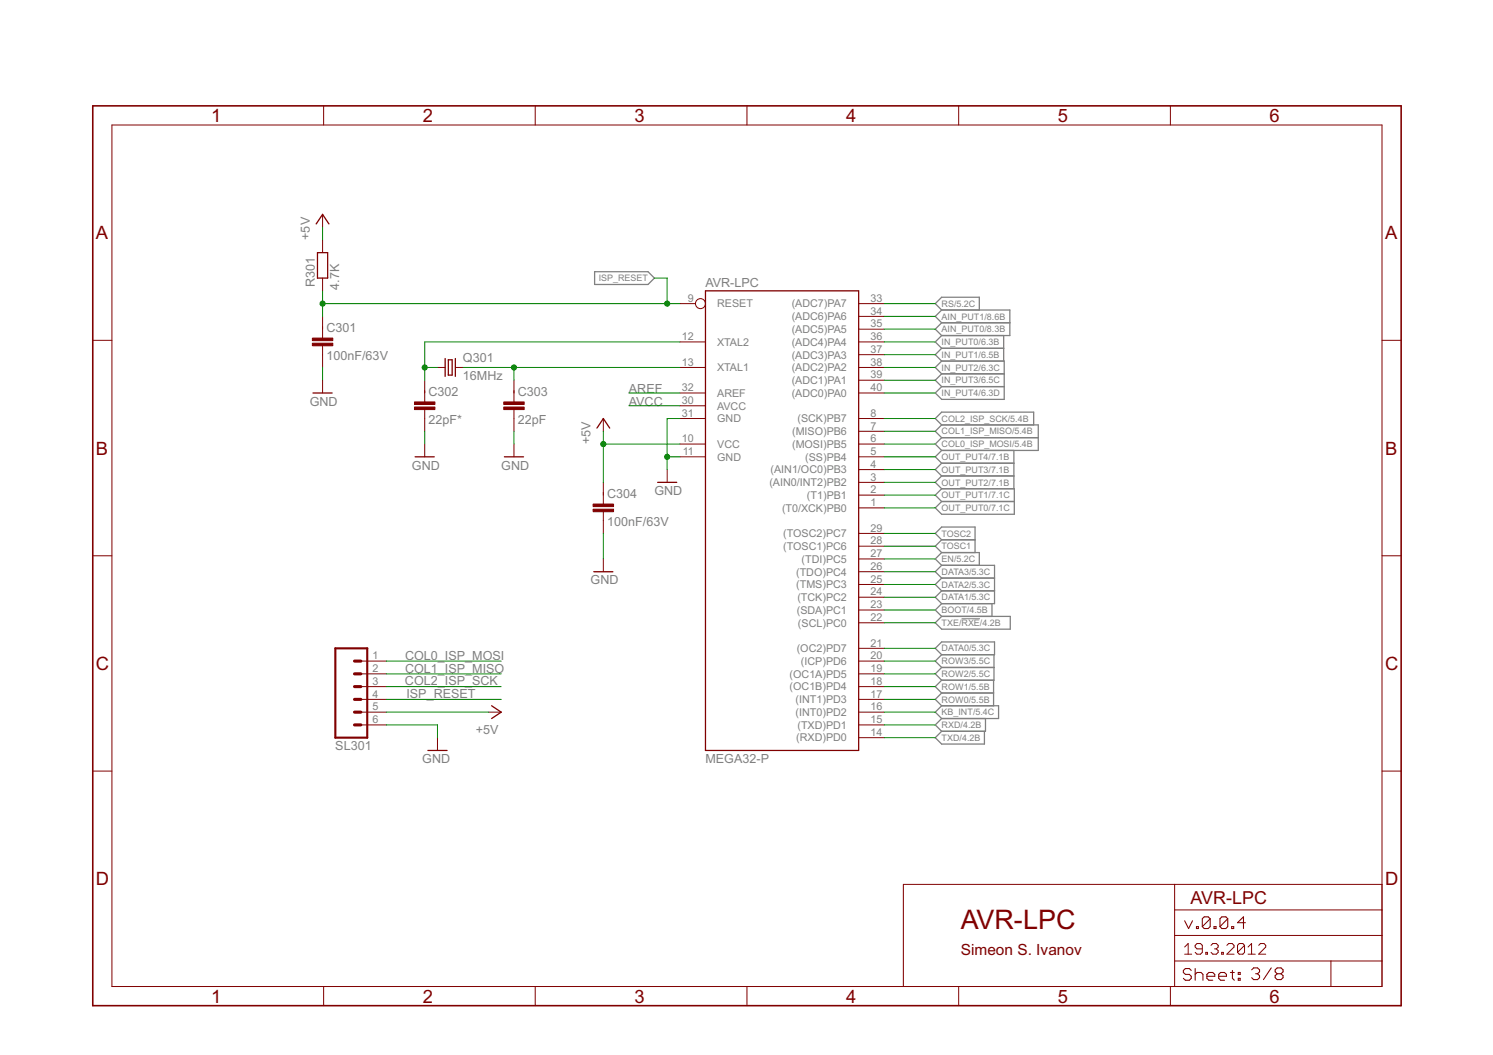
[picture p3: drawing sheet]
<svg xmlns="http://www.w3.org/2000/svg" width="297mm" height="210mm" viewBox="0 0 297 210" stroke-linecap="round" stroke-linejoin="round" font-family="sans-serif">
<g fill="#808080" stroke="#808080" stroke-width=".25">
<path d="M186.1 146.8l1.2-1.3z"/>
<path d="M187.3 145.5h8.6z"/>
<path d="M186.1 146.8l1.2 1.2z"/>
<path d="M187.3 148h8.6z"/>
<path d="M195.9 145.5v2.5z"/>
<path d="M186.1 144.2l1.2-1.2z"/>
<path d="M187.3 143h8.8z"/>
<path d="M186.1 144.2l1.2 1.3z"/>
<path d="M187.3 145.5h8.8z"/>
<path d="M196.1 143v2.5z"/>
<path d="M186.1 141.7l1.2-1.3z"/>
<path d="M187.3 140.4h11.4z"/>
<path d="M186.1 141.7l1.2 1.3z"/>
<path d="M187.3 143h11.4z"/>
<path d="M198.7 140.4v2.6z"/>
<path d="M186.1 111.2l1.2-1.3z"/>
<path d="M187.3 109.9h7.5z"/>
<path d="M186.1 111.2l1.2 1.3z"/>
<path d="M187.3 112.5h7.5z"/>
<path d="M194.8 109.9v2.6z"/>
<path d="M186.1 101l1.2-1.2z"/>
<path d="M187.3 99.8h14.5z"/>
<path d="M186.1 101l1.2 1.3z"/>
<path d="M187.3 102.3h14.5z"/>
<path d="M201.8 99.8v2.5z"/>
<path d="M186.1 98.5l1.2-1.3z"/>
<path d="M187.3 97.2h14.5z"/>
<path d="M186.1 98.5l1.2 1.3z"/>
<path d="M201.8 97.2v2.6z"/>
<path d="M186.1 96l1.2-1.3z"/>
<path d="M187.3 94.7h14.4z"/>
<path d="M186.1 96l1.2 1.2z"/>
<path d="M187.3 97.2h14.4z"/>
<path d="M201.7 94.7v2.5z"/>
<path d="M186.1 93.4l1.2-1.2z"/>
<path d="M187.3 92.2h14.4z"/>
<path d="M186.1 93.4l1.2 1.3z"/>
<path d="M201.7 92.2v2.5z"/>
<path d="M186.1 90.9l1.2-1.3z"/>
<path d="M187.3 89.6h14.4z"/>
<path d="M186.1 90.9l1.2 1.3z"/>
<path d="M201.7 89.6v2.6z"/>
<path d="M186.1 118.8l1.2-1.2z"/>
<path d="M187.3 117.6h10.6z"/>
<path d="M186.1 118.8l1.2 1.3z"/>
<path d="M187.3 120.1h10.6z"/>
<path d="M197.9 117.6v2.5z"/>
<path d="M186.1 116.3l1.2-1.3z"/>
<path d="M187.3 115h10.6z"/>
<path d="M186.1 116.3l1.2 1.3z"/>
<path d="M197.9 115v2.6z"/>
<path d="M186.1 113.7l1.2-1.2z"/>
<path d="M187.3 112.5h10.6z"/>
<path d="M186.1 113.7l1.2 1.3z"/>
<path d="M197.9 112.5v2.5z"/>
<path d="M130.2 55.3l-1.3 1.3z"/>
<path d="M118.3 56.6h10.6z"/>
<path d="M128.9 54.1l1.3 1.2z"/>
<path d="M118.3 54.1h10.6z"/>
<path d="M118.3 54.1v2.5z"/>
<path d="M186.1 139.1l1.2-1.2z"/>
<path d="M187.3 137.9h10.4z"/>
<path d="M186.1 139.1l1.2 1.3z"/>
<path d="M187.3 140.4h10.4z"/>
<path d="M197.7 137.9v2.5z"/>
<path d="M186.1 136.6l1.2-1.3z"/>
<path d="M187.3 135.3h10.4z"/>
<path d="M186.1 136.6l1.2 1.3z"/>
<path d="M197.7 135.3v2.6z"/>
<path d="M186.1 134.1l1.2-1.3z"/>
<path d="M187.3 132.8h10.5z"/>
<path d="M186.1 134.1l1.2 1.2z"/>
<path d="M187.3 135.3h10.5z"/>
<path d="M197.8 132.8v2.5z"/>
<path d="M186.1 131.5l1.2-1.2z"/>
<path d="M187.3 130.3h10.5z"/>
<path d="M186.1 131.5l1.2 1.3z"/>
<path d="M197.8 130.3v2.5z"/>
<path d="M186.1 129l1.2-1.3z"/>
<path d="M187.3 127.7h10.6z"/>
<path d="M186.1 129l1.2 1.3z"/>
<path d="M187.3 130.3h10.6z"/>
<path d="M197.9 127.7v2.6z"/>
<path d="M186.1 85.8l1.2-1.3z"/>
<path d="M187.3 84.5h19.3z"/>
<path d="M186.1 85.8l1.2 1.3z"/>
<path d="M187.3 87.1h19.3z"/>
<path d="M206.6 84.5v2.6z"/>
<path d="M186.1 83.3l1.2-1.3z"/>
<path d="M187.3 82h18.4z"/>
<path d="M186.1 83.3l1.2 1.2z"/>
<path d="M187.3 84.5h18.4z"/>
<path d="M205.7 82v2.5z"/>
<path d="M186.1 88.3l1.2-1.2z"/>
<path d="M186.1 88.3l1.2 1.3z"/>
<path d="M187.3 89.6h19.3z"/>
<path d="M206.6 87.1v2.5z"/>
<path d="M186.1 108.7l1.2-1.3z"/>
<path d="M187.3 107.4h6.7z"/>
<path d="M186.1 108.7l1.2 1.2z"/>
<path d="M187.3 109.9h6.7z"/>
<path d="M194 107.4v2.5z"/>
<path d="M186.1 106.1l1.2-1.2z"/>
<path d="M187.3 104.9h6.7z"/>
<path d="M186.1 106.1l1.2 1.3z"/>
<path d="M194 104.9v2.5z"/>
<path d="M186.1 60.4l1.2-1.3z"/>
<path d="M187.3 59.1h7.5z"/>
<path d="M186.1 60.4l1.2 1.3z"/>
<path d="M187.3 61.7h7.5z"/>
<path d="M194.8 59.1v2.6z"/>
<path d="M186.1 68l1.2-1.2z"/>
<path d="M187.3 66.8h12.4z"/>
<path d="M186.1 68l1.2 1.3z"/>
<path d="M187.3 69.3h12.4z"/>
<path d="M199.7 66.8v2.5z"/>
<path d="M186.1 78.2l1.2-1.3z"/>
<path d="M187.3 76.9h12.5z"/>
<path d="M186.1 78.2l1.2 1.3z"/>
<path d="M187.3 79.5h12.5z"/>
<path d="M199.8 76.9v2.6z"/>
<path d="M186.1 75.6l1.2-1.2z"/>
<path d="M187.3 74.4h12.5z"/>
<path d="M186.1 75.6l1.2 1.3z"/>
<path d="M199.8 74.4v2.5z"/>
<path d="M186.1 73.1l1.2-1.3z"/>
<path d="M187.3 71.8h12.5z"/>
<path d="M186.1 73.1l1.2 1.3z"/>
<path d="M199.8 71.8v2.6z"/>
<path d="M186.1 70.6l1.2-1.3z"/>
<path d="M186.1 70.6l1.2 1.2z"/>
<path d="M187.3 71.8h12.4z"/>
<path d="M199.7 69.3v2.5z"/>
<path d="M186.1 62.9l1.2-1.2z"/>
<path d="M187.3 61.7h13.6z"/>
<path d="M186.1 62.9l1.2 1.3z"/>
<path d="M187.3 64.2h13.6z"/>
<path d="M200.9 61.7v2.5z"/>
<path d="M186.1 65.5l1.2-1.3z"/>
<path d="M186.1 65.5l1.2 1.3z"/>
<path d="M187.3 66.8h13.6z"/>
<path d="M200.9 64.2v2.6z"/>
<path d="M186.1 123.9l1.2-1.3z"/>
<path d="M187.3 122.6h13.7z"/>
<path d="M186.1 123.9l1.2 1.3z"/>
<path d="M187.3 125.2h13.7z"/>
<path d="M201 122.6v2.6z"/>
<path d="M186.1 121.4l1.2-1.3z"/>
<path d="M187.3 120.1h10.1z"/>
<path d="M186.1 121.4l1.2 1.2z"/>
<path d="M187.3 122.6h10.1z"/>
<path d="M197.4 120.1v2.5z"/>
</g>
<path d="M191.3 123.1h3.7z" fill="#808080" stroke="#808080" stroke-width=".2"/>
<g fill="#800000" stroke="#800000" stroke-width=".2">
<path d="M275 191.2v5.1z"/>
<path d="M275 186.1v5.1z"/>
<path d="M275 181v5.1z"/>
<path d="M275 176v5z"/>
<path d="M179.7 176v20.3z"/>
<path d="M179.7 176h54z"/>
<path d="M233.7 176h41.3z"/>
<path d="M264.8 191.2v5.1z"/>
<path d="M264.8 191.2h10.2z"/>
<path d="M233.7 191.2h31.1z"/>
<path d="M233.7 191.2v5.1z"/>
<path d="M233.7 186.1v5.1z"/>
<path d="M233.7 186.1h41.3z"/>
<path d="M233.7 181v5.1z"/>
<path d="M233.7 181h41.3z"/>
<path d="M233.7 176v5z"/>
<path d="M235.7 188.4l.7-.7z"/>
<path d="M236.4 187.7v2.1z"/>
<path d="M235.7 189.8h1.4z"/>
<path d="M237.8 189.5l.3 .3z"/>
<path d="M238.1 189.8h.7z"/>
<path d="M239.2 189.5l-.4 .3z"/>
<path d="M239.2 188.1v1.4z"/>
<path d="M238.8 187.7l.4 .4z"/>
<path d="M238.1 187.7h.7z"/>
<path d="M238.1 187.7l-.3 .4z"/>
<path d="M237.8 188.1v.3z"/>
<path d="M237.8 188.4l.3 .4z"/>
<path d="M238.1 188.8h1.1z"/>
<path d="M239.9 189.5v.3z"/>
<path d="M239.9 189.5h.3z"/>
<path d="M240.2 189.5v.3z"/>
<path d="M239.9 189.8h.3z"/>
<path d="M240.9 188.1l.4-.4z"/>
<path d="M241.3 187.7h.7z"/>
<path d="M242 187.7l.4 .4z"/>
<path d="M242.4 188.1v.3z"/>
<path d="M242.4 188.4l-.4 .4z"/>
<path d="M241.6 188.8h.4z"/>
<path d="M242 188.8l.4 .3z"/>
<path d="M242.4 189.1v.4z"/>
<path d="M242.4 189.5l-.4 .3z"/>
<path d="M241.3 189.8h.7z"/>
<path d="M240.9 189.5l.4 .3z"/>
<path d="M243.1 189.5v.3z"/>
<path d="M243.1 189.5h.3z"/>
<path d="M243.4 189.5v.3z"/>
<path d="M243.1 189.8h.3z"/>
<path d="M244.1 189.8h1.4z"/>
<path d="M244.1 189.8l1.4-1.4z"/>
<path d="M245.5 188.1v.3z"/>
<path d="M245.2 187.7l.3 .4z"/>
<path d="M244.5 187.7h.7z"/>
<path d="M244.5 187.7l-.4 .4z"/>
<path d="M246.2 188.1v1.4z"/>
<path d="M246.5 187.7l-.3 .4z"/>
<path d="M246.5 187.7h.8z"/>
<path d="M247.3 187.7l.3 .4z"/>
<path d="M247.6 188.1v1.4z"/>
<path d="M247.6 189.5l-.3 .3z"/>
<path d="M246.5 189.8h.8z"/>
<path d="M246.2 189.5l.3 .3z"/>
<path d="M246.2 189.5l1.4-1.4z"/>
<path d="M248.3 188.4l.7-.7z"/>
<path d="M249 187.7v2.1z"/>
<path d="M248.3 189.8h1.4z"/>
<path d="M250.4 189.8h1.4z"/>
<path d="M251.8 188.4l-1.4 1.4z"/>
<path d="M251.8 188.1v.3z"/>
<path d="M251.5 187.7l.3 .4z"/>
<path d="M250.8 187.7h.7z"/>
<path d="M250.8 187.7l-.4 .4z"/>
<path d="M22.3 24.9v171.4z"/>
<path d="M18.5 67.7h3.8z"/>
<path d="M18.5 110.6h3.8z"/>
<path d="M18.5 153.4h3.8z"/>
<path d="M22.3 196.3h252.7z"/>
<path d="M64.4 196.3v3.8z"/>
<path d="M106.5 196.3v3.8z"/>
<path d="M148.6 196.3v3.8z"/>
<path d="M190.7 196.3v3.8z"/>
<path d="M232.9 196.3v3.8z"/>
<path d="M275 24.9v171.4z"/>
<path d="M275 67.7h3.8z"/>
<path d="M275 110.6h3.8z"/>
<path d="M275 153.4h3.8z"/>
<path d="M22.3 24.9h252.7z"/>
<path d="M64.4 21.1v3.8z"/>
<path d="M106.5 21.1v3.8z"/>
<path d="M148.6 21.1v3.8z"/>
<path d="M190.7 21.1v3.8z"/>
<path d="M232.9 21.1v3.8z"/>
<path d="M170.8 60.4h5.1z"/>
<path d="M170.8 62.9h5.1z"/>
<path d="M170.8 65.5h5.1z"/>
<path d="M170.8 68h5.1z"/>
<path d="M170.8 70.6h5.1z"/>
<path d="M170.8 73.1h5.1z"/>
<path d="M170.8 75.6h5.1z"/>
<path d="M170.8 78.2h5.1z"/>
<path d="M170.8 83.3h5.1z"/>
<path d="M170.8 85.8h5.1z"/>
<path d="M170.8 88.3h5.1z"/>
<path d="M170.8 90.9h5.1z"/>
<path d="M170.8 93.4h5.1z"/>
<path d="M170.8 96h5.1z"/>
<path d="M170.8 98.5h5.1z"/>
<path d="M170.8 101h5.1z"/>
<path d="M170.8 106.1h5.1z"/>
<path d="M170.8 108.7h5.1z"/>
<path d="M170.8 111.2h5.1z"/>
<path d="M170.8 113.7h5.1z"/>
<path d="M170.8 116.3h5.1z"/>
<path d="M170.8 118.8h5.1z"/>
<path d="M170.8 121.4h5.1z"/>
<path d="M170.8 123.9h5.1z"/>
<path d="M135.3 83.3h5.1z"/>
<path d="M135.3 80.7h5.1z"/>
<path d="M135.3 78.2h5.1z"/>
<path d="M135.3 73.1h5.1z"/>
<path d="M135.3 68h5.1z"/>
<path d="M135.3 88.3h5.1z"/>
<path d="M135.3 90.9h5.1z"/>
<path d="M135.3 60.4h3.1z"/>
<path d="M170.8 146.8h5.1z"/>
<path d="M170.8 144.2h5.1z"/>
<path d="M170.8 141.7h5.1z"/>
<path d="M170.8 139.1h5.1z"/>
<path d="M170.8 136.6h5.1z"/>
<path d="M170.8 134.1h5.1z"/>
<path d="M170.8 131.5h5.1z"/>
<path d="M170.8 129h5.1z"/>
<path d="M64.2 62.9v2.6z"/>
<path d="M64.2 70.6v2.5z"/>
<path d="M64.2 68.7v1.9z"/>
<path d="M64.2 65v2.4z"/>
<path d="M84.5 75.6v2.6z"/>
<path d="M84.5 83.3v2.5z"/>
<path d="M84.5 81.4v1.9z"/>
<path d="M84.5 77.7v2.4z"/>
<path d="M102.3 75.6v2.6z"/>
<path d="M102.3 83.3v2.5z"/>
<path d="M102.3 81.4v1.9z"/>
<path d="M102.3 77.7v2.4z"/>
<path d="M120 96v2.5z"/>
<path d="M120 103.6v2.5z"/>
<path d="M120 101.7v1.9z"/>
<path d="M120 98v2.4z"/>
<path d="M90.6 73.1h1.5z"/>
<path d="M87 73.1h1.6z"/>
<path d="M64.2 42.7v2.5z"/>
<path d="M120 83.3v2.5z"/>
<path d="M84.5 88.3v2.6z"/>
<path d="M102.3 88.3v2.6z"/>
<path d="M120 111.2v2.5z"/>
<path d="M132.7 93.4v2.6z"/>
<path d="M64.2 55.3v2.6z"/>
<path d="M64.2 47.7v2.6z"/>
<path d="M64.2 75.6v2.6z"/>
<path d="M97.2 141.7h2.5z"/>
<path d="M87 146.8v2.5z"/>
<path d="M71.8 131.5h5.1z"/>
<path d="M71.8 134.1h5.1z"/>
<path d="M71.8 136.6h5.1z"/>
<path d="M71.8 139.1h5.1z"/>
<path d="M71.8 141.7h5.1z"/>
<path d="M71.8 144.2h5.1z"/>
</g>
<g fill="#800000" stroke="#800000" stroke-width=".21">
<path d="M235.7 183.2l.8 1.5z"/>
<path d="M237.3 183.2l-.8 1.5z"/>
<path d="M238 184.4v.3z"/>
<path d="M238 184.4h.4z"/>
<path d="M238.4 184.4v.3z"/>
<path d="M238 184.7h.4z"/>
<path d="M239.2 182.8v1.6z"/>
<path d="M239.2 182.8l.4-.4z"/>
<path d="M239.6 182.4h.8z"/>
<path d="M240.4 182.4l.4 .4z"/>
<path d="M240.8 182.8v1.6z"/>
<path d="M240.4 184.7l.4-.3z"/>
<path d="M239.6 184.7h.8z"/>
<path d="M239.2 184.4l.4 .3z"/>
<path d="M239.2 184.4l1.6-1.6z"/>
<path d="M241.5 184.4v.3z"/>
<path d="M241.5 184.4h.4z"/>
<path d="M241.9 184.4v.3z"/>
<path d="M241.5 184.7h.4z"/>
<path d="M242.7 182.8v1.6z"/>
<path d="M242.7 182.8l.4-.4z"/>
<path d="M243.1 182.4h.8z"/>
<path d="M243.9 182.4l.4 .4z"/>
<path d="M244.3 182.8v1.6z"/>
<path d="M244.3 184.4l-.4 .3z"/>
<path d="M243.1 184.7h.8z"/>
<path d="M242.7 184.4l.4 .3z"/>
<path d="M244.3 182.8l-1.6 1.6z"/>
<path d="M245 184.4v.3z"/>
<path d="M245 184.4h.4z"/>
<path d="M245.4 184.4v.3z"/>
<path d="M245 184.7h.4z"/>
<path d="M247.4 182.4v2.3z"/>
<path d="M246.2 183.6l1.2-1.2z"/>
<path d="M246.2 183.6h1.6z"/>
<path d="M249 193l.4-.4z"/>
<path d="M249.4 192.6h.8z"/>
<path d="M250.2 192.6l.4 .4z"/>
<path d="M250.6 193v.4z"/>
<path d="M250.2 193.7l.4-.3z"/>
<path d="M249.8 193.7h.4z"/>
<path d="M250.2 193.7l.4 .4z"/>
<path d="M250.6 194.1v.4z"/>
<path d="M250.2 194.9l.4-.4z"/>
<path d="M249.4 194.9h.8z"/>
<path d="M249 194.5l.4 .4z"/>
<path d="M252.9 192.6l-1.5 2.3z"/>
<path d="M253.7 193l.4-.4z"/>
<path d="M254.1 192.6h.8z"/>
<path d="M254.9 192.6l.4 .4z"/>
<path d="M255.3 193v.4z"/>
<path d="M254.9 193.7l.4-.3z"/>
<path d="M254.9 193.7l.4 .4z"/>
<path d="M255.3 194.1v.4z"/>
<path d="M254.9 194.9l.4-.4z"/>
<path d="M254.1 194.9h.8z"/>
<path d="M253.7 194.5l.4 .4z"/>
<path d="M253.7 194.1v.4z"/>
<path d="M253.7 194.1l.4-.4z"/>
<path d="M253.7 193.4l.4 .3z"/>
<path d="M253.7 193v.4z"/>
<path d="M254.1 193.7h.8z"/>
<path d="M236.6 192.7l.4 .4z"/>
<path d="M235.8 192.7h.8z"/>
<path d="M235.4 193.1l.4-.4z"/>
<path d="M235.4 193.1v.4z"/>
<path d="M235.4 193.5l.4 .4z"/>
<path d="M235.8 193.9h.8z"/>
<path d="M236.6 193.9l.4 .3z"/>
<path d="M237 194.2v.4z"/>
<path d="M237 194.6l-.4 .4z"/>
<path d="M235.8 195h.8z"/>
<path d="M235.4 194.6l.4 .4z"/>
<path d="M237.8 192.7v2.3z"/>
<path d="M237.8 193.9l.4-.4z"/>
<path d="M238.2 193.5h.8z"/>
<path d="M239 193.5l.3 .4z"/>
<path d="M239.3 193.9v1.1z"/>
<path d="M240.5 195h.8z"/>
<path d="M240.1 194.6l.4 .4z"/>
<path d="M240.1 193.9v.7z"/>
<path d="M240.1 193.9l.4-.4z"/>
<path d="M240.5 193.5h.8z"/>
<path d="M241.3 193.5l.4 .4z"/>
<path d="M241.7 193.9v.3z"/>
<path d="M240.1 194.2h1.6z"/>
<path d="M242.8 195h.8z"/>
<path d="M242.5 194.6l.3 .4z"/>
<path d="M242.5 193.9v.7z"/>
<path d="M242.5 193.9l.3-.4z"/>
<path d="M242.8 193.5h.8z"/>
<path d="M243.6 193.5l.4 .4z"/>
<path d="M244 193.9v.3z"/>
<path d="M242.5 194.2h1.5z"/>
<path d="M245.2 193.1v1.5z"/>
<path d="M245.2 194.6l.4 .4z"/>
<path d="M244.8 193.5h.8z"/>
<path d="M246.4 193.5h.3z"/>
<path d="M246.7 193.5v.4z"/>
<path d="M246.4 193.9h.3z"/>
<path d="M246.4 193.5v.4z"/>
<path d="M246.4 194.6h.3z"/>
<path d="M246.7 194.6v.4z"/>
<path d="M246.4 195h.3z"/>
<path d="M246.4 194.6v.4z"/>
</g>
<g fill="#800000" stroke="#800000" stroke-width=".32">
<path d="M18.5 21.1v179z"/>
<path d="M18.5 200.1h260.3z"/>
<path d="M278.8 21.1v179z"/>
<path d="M18.5 21.1h260.3z"/>
</g>
<circle cx="139.4" cy="60.4" r=".99" fill="none" stroke="#800000" stroke-width=".2"/>
<g fill="#800000" stroke="#800000" stroke-width=".25">
<path d="M140.4 57.9h30.4z"/>
<path d="M170.8 57.9v91.4z"/>
<path d="M140.4 149.3h30.4z"/>
<path d="M140.4 57.9v91.4z"/>
<path d="M89.2 71.6v3z"/>
<path d="M89.2 74.6h.8z"/>
<path d="M90 71.6v3z"/>
<path d="M89.2 71.6h.8z"/>
<path d="M90.6 71.3v3.6z"/>
<path d="M88.6 71.3v3.6z"/>
<path d="M64.2 42.7l1.2 1.9z"/>
<path d="M64.2 42.7l-1.3 1.9z"/>
<path d="M120 83.3l1.3 1.9z"/>
<path d="M120 83.3l-1.2 1.9z"/>
<path d="M82.6 90.9h3.8z"/>
<path d="M100.4 90.9h3.8z"/>
<path d="M118.1 113.7h3.8z"/>
<path d="M130.8 96h3.8z"/>
<path d="M63.2 50.3v5z"/>
<path d="M63.2 50.3h2z"/>
<path d="M65.2 50.3v5z"/>
<path d="M63.2 55.3h2z"/>
<path d="M62.3 78.2h3.8z"/>
<path d="M97.8 140.4l1.9 1.3z"/>
<path d="M97.8 143l1.9-1.3z"/>
<path d="M85.1 149.3h3.8z"/>
</g>
<g fill="#800000" stroke="#800000" stroke-width=".2">
<path d="M62.1 68.3h4.1v.5h-4.1z"/>
<path d="M62.1 67.3h4.1v.5h-4.1z"/>
<path d="M82.5 81h4v.5h-4z"/>
<path d="M82.5 80h4v.5h-4z"/>
<path d="M100.2 81h4.1v.5h-4.1z"/>
<path d="M100.2 80h4.1v.5h-4.1z"/>
<path d="M118 101.3h4.1v.5h-4.1z"/>
<path d="M118 100.3h4.1v.5h-4.1z"/>
</g>
<g fill="#800000" stroke="#800000" stroke-width=".42">
<path d="M66.7 129h6.4z"/>
<path d="M66.7 129v17.8z"/>
<path d="M73.1 129v17.8z"/>
<path d="M66.7 146.8h6.4z"/>
</g>
<g fill="#800000" stroke="#800000" stroke-width=".61">
<path d="M70.5 136.6h1.3z"/>
<path d="M70.5 134.1h1.3z"/>
<path d="M70.5 131.5h1.3z"/>
<path d="M70.5 141.7h1.3z"/>
<path d="M70.5 139.1h1.3z"/>
<path d="M70.5 144.2h1.3z"/>
</g>
<g fill="#008000" stroke="#008000" stroke-width=".2">
<path d="M84.5 73.1v2.5z"/>
<path d="M84.5 73.1h2.5z"/>
<path d="M84.5 68h50.8z"/>
<path d="M84.5 68v5.1z"/>
<path d="M92.1 73.1h10.2z"/>
<path d="M102.3 73.1v2.5z"/>
<path d="M102.3 73.1h33z"/>
<path d="M125.1 78.2h10.2z"/>
<path d="M125.1 80.7h10.2z"/>
<path d="M102.3 85.8v2.5z"/>
<path d="M120 106.1v5.1z"/>
<path d="M132.7 83.3h2.6z"/>
<path d="M132.7 83.3v7.6z"/>
<path d="M132.7 90.9h2.6z"/>
<path d="M132.7 90.9v2.5z"/>
<path d="M64.2 73.1v2.5z"/>
<path d="M87 144.2v2.6z"/>
<path d="M76.9 144.2h10.1z"/>
<path d="M84.5 85.8v2.5z"/>
<path d="M120 88.3h15.3z"/>
<path d="M120 88.3v7.7z"/>
<path d="M120 85.8v2.5z"/>
<path d="M64.2 45.2v2.5z"/>
<path d="M76.9 141.7h20.3z"/>
<path d="M175.9 146.8h10.2z"/>
<path d="M175.9 144.2h10.2z"/>
<path d="M175.9 141.7h10.2z"/>
<path d="M175.9 111.2h10.2z"/>
<path d="M175.9 101h10.2z"/>
<path d="M175.9 98.5h10.2z"/>
<path d="M175.9 96h10.2z"/>
<path d="M175.9 93.4h10.2z"/>
<path d="M175.9 90.9h10.2z"/>
<path d="M175.9 118.8h10.2z"/>
<path d="M175.9 116.3h10.2z"/>
<path d="M175.9 113.7h10.2z"/>
<path d="M76.9 139.1h22.8z"/>
<path d="M132.7 60.4h2.6z"/>
<path d="M132.7 55.3v5.1z"/>
<path d="M130.2 55.3h2.5z"/>
<path d="M64.2 60.4v2.5z"/>
<path d="M64.2 60.4h68.5z"/>
<path d="M64.2 57.9v2.5z"/>
<path d="M175.9 139.1h10.2z"/>
<path d="M175.9 136.6h10.2z"/>
<path d="M175.9 134.1h10.2z"/>
<path d="M175.9 131.5h10.2z"/>
<path d="M175.9 129h10.2z"/>
<path d="M175.9 85.8h10.2z"/>
<path d="M76.9 134.1h22.8z"/>
<path d="M76.9 136.6h22.8z"/>
<path d="M175.9 83.3h10.2z"/>
<path d="M76.9 131.5h22.8z"/>
<path d="M175.9 88.3h10.2z"/>
<path d="M175.9 108.7h10.2z"/>
<path d="M175.9 106.1h10.2z"/>
<path d="M175.9 60.4h10.2z"/>
<path d="M175.9 68h10.2z"/>
<path d="M175.9 78.2h10.2z"/>
<path d="M175.9 75.6h10.2z"/>
<path d="M175.9 73.1h10.2z"/>
<path d="M175.9 70.6h10.2z"/>
<path d="M175.9 62.9h10.2z"/>
<path d="M175.9 65.5h10.2z"/>
<path d="M175.9 123.9h10.2z"/>
<path d="M175.9 121.4h10.2z"/>
<circle cx="84.5" cy="73.1" r=".51"/>
<circle cx="102.3" cy="73.1" r=".51"/>
<circle cx="132.7" cy="90.9" r=".51"/>
<circle cx="120" cy="88.3" r=".51"/>
<circle cx="132.7" cy="60.4" r=".51"/>
<circle cx="64.2" cy="60.4" r=".51"/>
</g>
<text font-size="6" fill="#800000" x="191.2" y="184.9">AVR-LPC</text>
<g font-size="4.1" fill="#800000">
<text x="42" y="24.3">1</text>
<text x="84.1" y="24.3">2</text>
<text x="126.3" y="24.3">3</text>
<text x="168.4" y="24.3">4</text>
<text x="210.5" y="24.3">5</text>
<text x="252.6" y="24.3">6</text>
<text x="19.1" y="47.6">A</text>
<text x="275.6" y="47.6">A</text>
<text x="19.1" y="90.5">B</text>
<text x="275.6" y="90.5">B</text>
<text x="19.1" y="133.3">C</text>
<text x="275.6" y="133.3">C</text>
<text x="19.1" y="176.2">D</text>
<text x="275.6" y="176.2">D</text>
<text x="42" y="199.5">1</text>
<text x="84.1" y="199.5">2</text>
<text x="126.3" y="199.5">3</text>
<text x="168.4" y="199.5">4</text>
<text x="210.5" y="199.5">5</text>
<text x="252.6" y="199.5">6</text>
</g>
<text font-size="4" fill="#800000" x="236.9" y="179.8">AVR-LPC</text>
<text font-size="3.4" fill="#800000" x="191.2" y="189.9">Simeon S. Ivanov</text>
<g font-size="2.8" fill="#808080">
<text x="61.6" y="47.7" transform="rotate(-90 61.6 47.7)">+5V</text>
<text x="62.6" y="57.1" transform="rotate(-90 62.6 57.1)">R301</text>
<text x="67.5" y="57.6" transform="rotate(-90 67.5 57.6)">4.7K</text>
<text x="140.4" y="57.1">AVR-LPC</text>
<text x="64.9" y="71.7">100nF/63V</text>
<text x="64.9" y="66.1">C301</text>
<text x="92.1" y="75.7">16MHz</text>
<text x="92.1" y="72.1">Q301</text>
<text x="61.6" y="80.7">GND</text>
<text x="85.2" y="78.8">C302</text>
<text x="103" y="78.8">C303</text>
<text x="125.1" y="78.2">AREF</text>
<text x="125.1" y="80.7">AVCC</text>
<text x="85.2" y="84.4">22pF*</text>
<text x="103" y="84.4">22pF</text>
<text x="117.5" y="88.4" transform="rotate(-90 117.5 88.4)">+5V</text>
<text x="81.9" y="93.4">GND</text>
<text x="99.7" y="93.4">GND</text>
<text x="120.8" y="99.1">C304</text>
<text x="130.2" y="98.5">GND</text>
<text x="120.8" y="104.7">100nF/63V</text>
<text x="117.5" y="116.3">GND</text>
<text x="80.6" y="131.4">COL0_ISP_MOSI</text>
<text x="80.6" y="136.3">COL2_ISP_SCK</text>
<text x="80.6" y="133.8">COL1_ISP_MISO</text>
<text x="80.8" y="138.9">ISP_RESET</text>
<text x="66.7" y="149.3">SL301</text>
<text x="94.6" y="146">+5V</text>
<text x="84" y="151.8">GND</text>
<text x="140.4" y="151.8">MEGA32-P</text>
</g>
<g font-size="2.4" fill="#808080">
<text x="136.8" y="60.1">9</text>
<text x="142.7" y="61.2">RESET</text>
<text x="157.5" y="61.2">(ADC7)PA7</text>
<text x="157.5" y="63.7">(ADC6)PA6</text>
<text x="173.2" y="60.1">33</text>
<text x="173.2" y="62.6">34</text>
<text x="173.2" y="65.1">35</text>
<text x="135.7" y="67.7">12</text>
<text x="142.7" y="68.8">XTAL2</text>
<text x="157.5" y="66.3">(ADC5)PA5</text>
<text x="157.5" y="68.8">(ADC4)PA4</text>
<text x="157.5" y="71.3">(ADC3)PA3</text>
<text x="173.2" y="67.7">36</text>
<text x="173.2" y="70.2">37</text>
<text x="135.7" y="77.8">32</text>
<text x="135.7" y="72.8">13</text>
<text x="142.7" y="73.9">XTAL1</text>
<text x="157.5" y="73.9">(ADC2)PA2</text>
<text x="157.5" y="76.4">(ADC1)PA1</text>
<text x="173.2" y="72.8">38</text>
<text x="173.2" y="75.3">39</text>
<text x="173.2" y="77.8">40</text>
<text x="135.7" y="82.9">31</text>
<text x="135.7" y="80.4">30</text>
<text x="142.7" y="81.5">AVCC</text>
<text x="142.7" y="79">AREF</text>
<text x="157.5" y="79">(ADC0)PA0</text>
<text x="173.2" y="82.9">8</text>
<text x="135.7" y="88">10</text>
<text x="142.7" y="84">GND</text>
<text x="142.7" y="89.1">VCC</text>
<text x="157.6" y="86.6">(MISO)PB6</text>
<text x="157.6" y="89.1">(MOSI)PB5</text>
<text x="158.7" y="84">(SCK)PB7</text>
<text x="173.2" y="85.5">7</text>
<text x="173.2" y="88">6</text>
<text x="135.8" y="90.5">11</text>
<text x="142.7" y="91.7">GND</text>
<text x="153.3" y="94.2">(AIN1/OC0)PB3</text>
<text x="160.2" y="91.7">(SS)PB4</text>
<text x="173.2" y="90.5">5</text>
<text x="173.2" y="93.1">4</text>
<text x="173.2" y="95.6">3</text>
<text x="153.1" y="96.7">(AIN0/INT2)PB2</text>
<text x="155.6" y="101.8">(T0/XCK)PB0</text>
<text x="160.5" y="99.3">(T1)PB1</text>
<text x="173.2" y="98.2">2</text>
<text x="173.2" y="100.7">1</text>
<text x="155.8" y="106.9">(TOSC2)PC7</text>
<text x="173.2" y="105.8">29</text>
<text x="155.8" y="109.4">(TOSC1)PC6</text>
<text x="159.5" y="112">(TDI)PC5</text>
<text x="173.2" y="108.3">28</text>
<text x="173.2" y="110.9">27</text>
<text x="173.2" y="113.4">26</text>
<text x="158.4" y="114.5">(TDO)PC4</text>
<text x="158.4" y="117">(TMS)PC3</text>
<text x="158.6" y="119.6">(TCK)PC2</text>
<text x="173.2" y="115.9">25</text>
<text x="173.2" y="118.5">24</text>
<text x="158.5" y="122.1">(SDA)PC1</text>
<text x="158.8" y="124.7">(SCL)PC0</text>
<text x="173.2" y="121">23</text>
<text x="173.2" y="123.5">22</text>
<text x="74.1" y="131.2">1</text>
<text x="158.5" y="129.7">(OC2)PD7</text>
<text x="173.2" y="131.2">20</text>
<text x="173.2" y="128.6">21</text>
<text x="74.1" y="133.7">2</text>
<text x="74.1" y="136.2">3</text>
<text x="157.1" y="137.4">(OC1B)PD4</text>
<text x="157.1" y="134.8">(OC1A)PD5</text>
<text x="159.4" y="132.3">(ICP)PD6</text>
<text x="173.2" y="136.2">18</text>
<text x="173.2" y="133.7">19</text>
<text x="74.1" y="138.8">4</text>
<text x="74.1" y="141.3">5</text>
<text x="74.1" y="143.9">6</text>
<text x="158.3" y="142.4">(INT0)PD2</text>
<text x="158.3" y="139.9">(INT1)PD3</text>
<text x="173.2" y="143.9">15</text>
<text x="173.2" y="141.3">16</text>
<text x="173.2" y="138.8">17</text>
<text x="158.4" y="147.5">(RXD)PD0</text>
<text x="158.7" y="145">(TXD)PD1</text>
<text x="173.2" y="146.4">14</text>
</g>
<g font-size="2" fill="#808080">
<text x="119.1" y="56">ISP_RESET</text>
<text x="187.3" y="61.1">RS/5.2C</text>
<text x="187.3" y="63.6">AIN_PUT1/8.6B</text>
<text x="187.3" y="68.7">IN_PUT0/6.3B</text>
<text x="187.3" y="71.2">IN_PUT1/6.5B</text>
<text x="187.3" y="66.1">AIN_PUT0/8.3B</text>
<text x="187.3" y="76.3">IN_PUT3/6.5C</text>
<text x="187.3" y="73.8">IN_PUT2/6.3C</text>
<text x="187.3" y="83.9">COL2_ISP_SCK/5.4B</text>
<text x="187.3" y="78.8">IN_PUT4/6.3D</text>
<text x="187.3" y="86.4">COL1_ISP_MISO/5.4B</text>
<text x="187.3" y="89">COL0_ISP_MOSI/5.4B</text>
<text x="187.3" y="94.1">OUT_PUT3/7.1B</text>
<text x="187.3" y="91.5">OUT_PUT4/7.1B</text>
<text x="187.3" y="101.7">OUT_PUT0/7.1C</text>
<text x="187.3" y="99.1">OUT_PUT1/7.1C</text>
<text x="187.3" y="96.6">OUT_PUT2/7.1B</text>
<text x="187.3" y="106.8">TOSC2</text>
<text x="187.3" y="111.8">EN/5.2C</text>
<text x="187.3" y="109.3">TOSC1</text>
<text x="187.3" y="119.5">DATA1/5.3C</text>
<text x="187.3" y="116.9">DATA2/5.3C</text>
<text x="187.3" y="114.4">DATA3/5.3C</text>
<text x="187.3" y="124.5">TXE/RXE/4.2B</text>
<text x="187.3" y="122">BOOT/4.5B</text>
<text x="187.3" y="129.6">DATA0/5.3C</text>
<text x="187.3" y="137.2">ROW1/5.5B</text>
<text x="187.3" y="134.7">ROW2/5.5C</text>
<text x="187.3" y="132.2">ROW3/5.5C</text>
<text x="187.3" y="142.3">KB_INT/5.4C</text>
<text x="187.3" y="139.8">ROW0/5.5B</text>
<text x="187.3" y="147.4">TXD/4.2B</text>
<text x="187.3" y="144.9">RXD/4.2B</text>
</g>
</svg>
